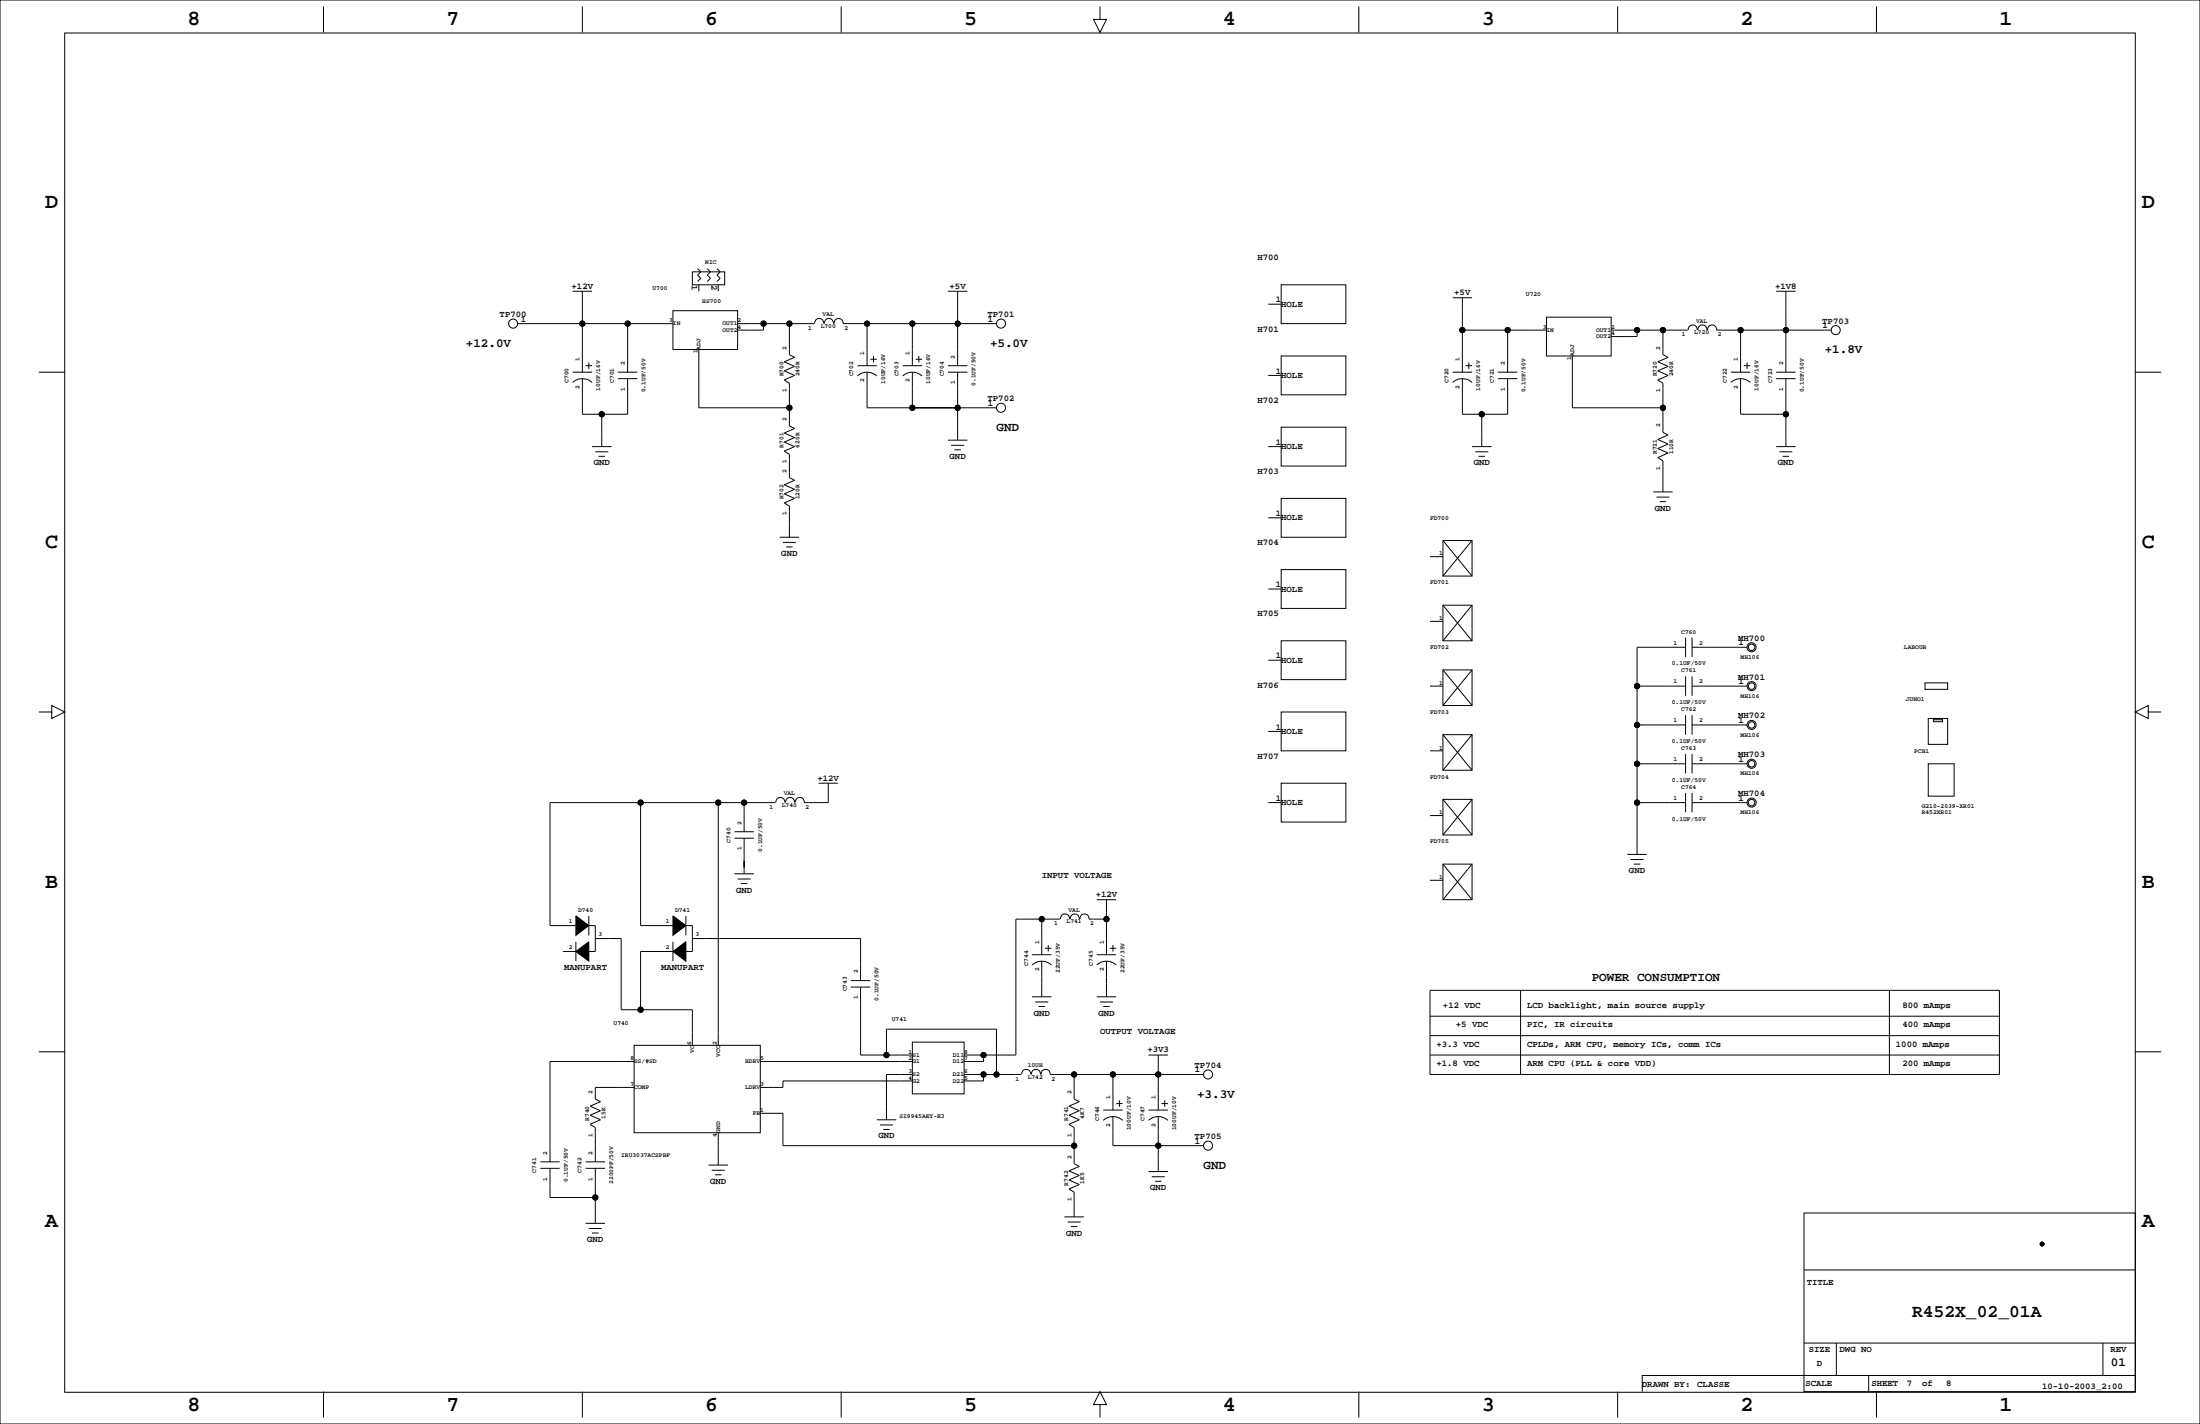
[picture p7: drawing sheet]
<svg xmlns="http://www.w3.org/2000/svg" width="864mm" height="559mm" viewBox="0 0 864 559" stroke-linecap="round" stroke-linejoin="round" font-family="sans-serif">
<g fill="none" stroke="#000" stroke-width=".39">
<path d="M0 0h863.6v558.8h-863.6zM25.4 13h812.8v533.4h-812.8zM127 2.5v10.2M228.6 2.5v10.2M330.2 2.5v10.2M431.8 2.5v5.1h2.5l-2.5 5.1-2.5-5.1h2.5M533.4 2.5v10.2M635 2.5v10.2M736.6 2.5v10.2M224.8 114.3h7.6M228.6 114.3v31.8M271.8 106.7h12.7v5.1h-12.7z"/>
<path d="M273.8 105.4l1.3 1.3-1.3 1.2 1.3 1.3-1.3 1.3M274.3 111.8v2.5M277.6 105.4l1.3 1.3-1.3 1.2 1.3 1.3-1.3 1.3M281.4 105.4l1.3 1.3-1.3 1.2 1.3 1.3-1.3 1.3M281.9 111.8v2.5M372.1 114.3h7.6M375.9 114.3v29.2M497.8 119.4h5.1M502.9 111.8h25.4v15.2h-25.4zM570.2 116.8h7.6M574 116.8v29.3M697.2 114.3h7.6"/>
<path d="M701 114.3v31.8M198.1 127h.1M199.4 127h.1M200.7 129.5h.1M201.9 128.3h.1M201.9 127h.1M203.2 127h61M246.4 127v19.1M264.2 121.9h25.4v15.3h-25.4zM274.3 137.2v22.8h35.6M289.6 127h29.9M299.7 127v2.5h-10.1"/>
<path d="M309.9 127v12.2l2 1-4.1 1.8 4.1 1.8-4.1 1.7 4.1 1.8-4.1 1.8 2.1 1.3v16.7l2 1-4.1 1.8 4.1 1.8-4.1 1.8 4.1 1.8-4.1 1.7 2.1 1.3v9.2l2 1-4.1 1.7 4.1 1.8-4.1 1.8 4.1 1.8-4.1 1.8 2.1 1.2v12.2M319.8 127a1.78 1.78 0 0 1 1.8-2 1.78 1.78 0 0 1 1.7 2M323.6 127a1.78 1.78 0 0 1 1.8-2 1.78 1.78 0 0 1 1.7 2M327.4 127a1.78 1.78 0 0 1 1.8-2 1.78 1.78 0 0 1 1.7 2h60.3M340.4 127v16.5M342.9 139.7v2.5M358.1 127v16.5M360.7 139.7v2.5M392.4 128.3h.1M392.4 127h.1M393.7 129.5h.1M395 127h.1"/>
<path d="M396.2 127h.1M502.9 139.7h25.4v15.2h-25.4zM574 129.5h33.1M591.8 129.5v16.6M607.1 124.5h25.4v15.2h-25.4zM617.2 139.7v20.3h35.6M632.5 129.5h29.9M642.6 129.5v2.6h-10.1M652.8 129.5v9.7l2 1-4.1 1.8 4.1 1.8-4.1 1.7 4.1 1.8-4.1 1.8 2.1 1.3v19.3l2 1-4.1 1.8 4.1 1.7-4.1 1.8 4.1 1.8-4.1 1.8 2.1 1.2v12.2M662.7 129.5a1.78 1.78 0 0 1 1.8-2 1.78 1.78 0 0 1 1.7 2M666.5 129.5a1.78 1.78 0 0 1 1.8-2 1.78 1.78 0 0 1 1.7 2M670.3 129.5a1.78 1.78 0 0 1 1.8-2 1.78 1.78 0 0 1 1.7 2"/>
<path d="M673.9 129.5h44.9M683.3 129.5v16.6M720.1 130.8h.1M720.1 129.5h.1M721.4 132.1h.1M722.6 129.5h.1M723.9 129.5h.1M15.2 146.1h10.2M224.8 150.1a5.6 5.6 0 0 1 7.6 0M224.8 146.1h7.6M228.6 148.6v14h17.8v-14M229.9 143.5h2.5"/>
<path d="M231.1 142.2v2.6M242.6 148.6h7.6M242.6 146.1h7.6M336.5 147.6a5.6 5.6 0 0 1 7.7 0M336.5 143.5h7.7M340.4 146.1v13.9h50.8M341.6 141h2.6M354.3 147.6a5.6 5.6 0 0 1 7.7 0M354.3 143.5h7.6M358.1 146.1v13.9M359.4 141h2.5M372.1 146.1h7.6"/>
<path d="M372.1 143.5h7.6M375.9 146.1v26.6M497.8 147.3h5.1M570.2 150.1a5.6 5.6 0 0 1 7.7 0M570.2 146.1h7.6M574 148.6v14h17.8v-14M575.3 143.5h2.5M576.6 142.2v2.6M588 148.6h7.6M588 146.1h7.6M679.4 150.1a5.6 5.6 0 0 1 7.7 0M679.4 146.1h7.7"/>
<path d="M683.3 148.6v14h17.7M684.5 143.5h2.6M685.8 142.2v2.6M697.2 148.6h7.6M697.2 146.1h7.6M701 148.6v26.7M838.2 146.1h10.2M232.4 175.3h7.6M233.7 177.3h5.1M234.9 179.1h2.6M236.2 162.6v12.7M372.1 172.7h7.6"/>
<path d="M373.4 174.8h5.1M374.6 176.5h2.6M392.4 161.3h.1M392.4 160h.1M393.7 162.6h.1M395 160h.1M396.2 160h.1M497.8 175.3h5.1M502.9 167.6h25.4v15.3h-25.4zM577.8 175.3h7.7M579.1 177.3h5.1M580.4 179.1h2.5"/>
<path d="M581.7 162.6v12.7M697.2 175.3h7.6M698.5 177.3h5.1M699.8 179.1h2.5M502.9 195.6h25.4v15.2h-25.4zM649 193h7.6M650.2 195.1h5.1M651.5 196.8h2.5M306.1 210.8h7.6M307.3 212.9h5.1M308.6 214.6h2.5M497.8 203.2h5.1"/>
<path d="M561.3 218.4h5.1M566.4 212.1h11.4v14h-11.4zM566.4 212.1l11.4 14M577.8 212.1l-11.4 14M497.8 231.1h5.1M502.9 223.5h25.4v15.3h-25.4zM566.4 237.5h11.4v14h-11.4zM566.4 237.5l11.4 14M577.8 237.5l-11.4 14M497.8 259.1h5.1M502.9 251.5h25.4v15.2h-25.4zM561.3 243.8h5.1"/>
<path d="M661.7 254h-19.1v81.3M661.7 250.2v7.6M664.2 254h21.6M664.2 250.2v7.6M687.1 255.3h.1M687.1 254h.1M688.3 256.5h.1M689.6 254h.1M690.9 254h.1M15.2 279.4h5.1v-2.5l5.1 2.5-5.1 2.5v-2.5M502.9 279.4h25.4v15.2h-25.4zM561.3 269.2h5.1"/>
<path d="M566.4 262.9h11.4v14h-11.4zM566.4 262.9l11.4 14M577.8 262.9l-11.4 14M642.6 269.2h19.1M661.7 265.4v7.6M664.2 269.2h21.6M664.2 265.4v7.6M687.1 270.5h.1M687.1 269.2h.1M688.3 271.8h.1M689.6 269.2h.1M690.9 269.2h.1"/>
<path d="M755.6 268h8.9v2.5h-8.9zM843.3 279.4v-2.5l-5.1 2.5 5.1 2.5v-2.5h5.1M497.8 287h5.1M561.3 294.6h5.1M566.4 288.3h11.4v14h-11.4zM566.4 288.3l11.4 14M577.8 288.3l-11.4 14M642.6 299.7h19.1M642.6 284.5h19.1M661.7 280.7v7.6M661.7 295.9v7.6M664.2 299.7h21.6"/>
<path d="M664.2 284.5h21.6M664.2 280.7v7.6M664.2 295.9v7.6M687.1 299.7h.1M687.1 285.8h.1M687.1 284.5h.1M688.3 287h.1M689.6 299.7h.1M689.6 284.5h.1M690.9 299.7h.1M690.9 284.5h.1M756.9 281.9h7.6v10.2h-7.6z"/>
<path d="M756.9 299.7h10.2v12.7h-10.2zM759 281.9h3.5v1.3h-3.5zM759 282.4h3.5M251.5 315v48.2h12.7M281.9 315v95.2M292.1 315v11.4M304.3 315h-88.4v48.2h10.2M304.6 314.9a1.78 1.78 0 0 1 1.7-2 1.78 1.78 0 0 1 1.8 2.1M308.4 314.9a1.78 1.78 0 0 1 1.7-2 1.78 1.78 0 0 1 1.8 2.1M321.3 307.3h7.6M325.1 307.3v7.7h-9.4a1.78 1.78 0 0 0-1.7-2.1 1.78 1.78 0 0 0-1.8 2M497.8 315h5.1"/>
<path d="M502.9 307.3h25.4v15.3h-25.4zM566.4 313.7h11.4v14h-11.4zM566.4 313.7l11.4 14M577.8 313.7l-11.4 14M642.6 315h19.1M661.7 311.1v7.7M664.2 315h21.6M664.2 311.1v7.7M687.1 316.2h.1M687.1 315h.1M687.1 301h.1M688.3 317.5h.1"/>
<path d="M688.3 302.3h.1M689.6 315h.1M690.9 315h.1M288.3 328.9h7.6M288.3 326.4h7.6M292.1 328.9v14M561.3 320h5.1M566.4 339.1h11.4v14h-11.4zM566.4 339.1l11.4 14M577.8 339.1l-11.4 14M638.8 335.3h7.6M640.1 337.3h5.1"/>
<path d="M641.3 339.1h2.6M231.1 359.4v7.6M269.2 359.4v7.6M288.3 342.9h7.6M289.6 344.9h5M290.8 346.7h2.6M430.5 353.1h7.6M434.3 353.1v21.5M561.3 345.4h5.1M221 373.4h5.1M226.1 369.6v7.6M231.1 363.2h2.6v10.2h-2.6"/>
<path d="M233.7 368.3h10.1v27.9h28v14M264.2 373.4h-12.7v22.8M264.2 369.6v7.6M269.2 363.2h2.6v10.2h-2.6M271.8 368.3h66v16.5M405.1 378.7a5.6 5.6 0 0 1 7.7 0M405.1 374.6h7.6M408.9 360.7v13.9M408.9 377.2v14M410.2 372.1h2.5M411.5 370.8v2.6M416.1 360.7h-17.3v53.3h-20.3"/>
<path d="M416.3 360.6a1.78 1.78 0 0 1 1.8-2 1.78 1.78 0 0 1 1.7 2.1M420.1 360.6a1.78 1.78 0 0 1 1.8-2 1.78 1.78 0 0 1 1.8 2.1M423.9 360.6a1.78 1.78 0 0 1 1.8-2 1.78 1.78 0 0 1 1.8 2.1h6.8M430.5 378.7a5.6 5.6 0 0 1 7.7 0M430.5 374.6h7.6M434.3 377.2v14M435.6 372.1h2.5M436.9 370.8v2.6M334 387.3h7.6M334 384.8h7.6M337.8 387.3v26.7h20.3M405.1 391.2h7.6"/>
<path d="M406.4 393.2h5.1M407.7 395h2.5M430.5 391.2h7.6M431.8 393.2h5.1M433.1 395h2.5M561.3 388.6h223.6v33h-223.6zM561.3 398.8h223.6M596.9 388.6v33M741.7 388.6v33M15.2 412.8h10.2M248.9 410.2h49.5v34.3h-49.5zM248.9 416.6h-33v39.3"/>
<path d="M298.4 416.6h59.7M348 414v-10.1h43.2v17.7M358.1 408.9h20.4v20.4h-20.4zM386.1 414v2.6h-7.6M450.8 414h7.7M454.7 414v21.6M561.3 414h223.6M561.3 406.4h223.6M838.2 412.8h10.2M248.9 426.7h-15.2v4.6l2 1-4.1 1.8 4.1 1.8-4.1 1.7 4.1 1.8-4.1 1.8 2.1 1.3v13.4M298.4 436.9h8.9v12.7h114.3M344.2 439.4h7.6"/>
<path d="M358.1 421.6h-10.1v17.8M358.1 424.2h-50.8v2.5h-8.9M378.5 421.6h22.3M386.1 421.6v2.6h-7.6M401.1 421.6a1.78 1.78 0 0 1 1.8-2 1.78 1.78 0 0 1 1.7 2M404.9 421.6a1.78 1.78 0 0 1 1.8-2 1.78 1.78 0 0 1 1.7 2M408.7 421.6a1.78 1.78 0 0 1 1.8-2 1.78 1.78 0 0 1 1.7 2h60.2M421.6 421.6v9.7l2.1 1-4.1 1.8 4.1 1.8-4.1 1.7 4.1 1.8-4.1 1.8 2 1.3v14.2l2.1 1-4.1 1.8 4.1 1.8-4.1 1.7 4.1 1.8-4.1 1.8 2 1.3v9.6M433.1 439.7a5.6 5.6 0 0 1 7.6 0M433.1 435.6h7.6M436.9 438.1v11.5h35.5M436.9 421.6v14"/>
<path d="M438.1 433.1h2.6M439.4 431.8v2.5M450.8 439.7a5.6 5.6 0 0 1 7.7 0M450.8 435.6h7.7M454.7 438.1v21.6M455.9 433.1h2.6M457.2 431.8v2.5M473.7 422.9h.1M473.7 421.6h.1M475 424.2h.1M476.2 421.6h.1M477.5 421.6h.1"/>
<path d="M212.1 458.5h7.6M212.1 455.9h7.6M215.9 458.5v11.4h17.8M229.9 458.5h7.6M229.9 455.9h7.6M233.7 458.5v21.6M278.1 457.2h7.7M279.4 459.2h5.1M281.9 444.5v12.7M345.4 441.5h5.1M346.7 443.2h2.5M450.8 459.7h7.7"/>
<path d="M473.7 450.8h.1M473.7 449.6h.1M475 452.1h.1M476.2 449.6h.1M477.5 449.6h.1M280.7 461h2.5M417.8 477.5h7.6M419.1 479.6h5.1M452.1 461.8h5.1M453.4 463.5h2.5M708.2 476h130v70.1h-130zM229.9 480.1h7.6"/>
<path d="M231.1 482.1h5.1M232.4 483.9h2.5M420.4 481.3h2.5M708.2 498.3h130M708.2 527h130M720.9 527v12.8M733.6 539.8v6.3M825.5 527v12.8M838.2 539.8h-193.5v6.3M127 546.1v10.2M228.6 546.1v10.2M330.2 546.1v10.2"/>
<path d="M431.8 551.2h2.5l-2.5-5.1-2.5 5.1h2.5v5.1M533.4 546.1v10.2M635 546.1v10.2M736.6 546.1v10.2"/>
<circle cx="201.4" cy="127" r="1.78"/>
<circle cx="228.6" cy="127" r="1.02"/>
<circle cx="246.4" cy="127" r="1.02"/>
<circle cx="299.7" cy="127" r="1.02"/>
<circle cx="309.9" cy="127" r="1.02"/>
<circle cx="340.4" cy="127" r="1.02"/>
<circle cx="358.1" cy="127" r="1.02"/>
<circle cx="375.9" cy="127" r="1.02"/>
<circle cx="392.9" cy="127" r="1.78"/>
<circle cx="574" cy="129.5" r="1.02"/>
<circle cx="591.8" cy="129.5" r="1.02"/>
<circle cx="642.6" cy="129.5" r="1.02"/>
<circle cx="652.8" cy="129.5" r="1.02"/>
<circle cx="683.3" cy="129.5" r="1.02"/>
<circle cx="701" cy="129.5" r="1.02"/>
<circle cx="720.6" cy="129.5" r="1.78"/>
<circle cx="236.2" cy="162.6" r="1.02"/>
<circle cx="309.9" cy="160" r="1.02"/>
<circle cx="358.1" cy="160" r="1.02"/>
<circle cx="375.9" cy="160" r="1.02"/>
<circle cx="392.9" cy="160" r="1.78"/>
<circle cx="581.7" cy="162.6" r="1.02"/>
<circle cx="652.8" cy="160" r="1.02"/>
<circle cx="701" cy="162.6" r="1.02"/>
<circle cx="687.6" cy="254" r="1.78"/>
<circle cx="687.6" cy="254" r="1.27"/>
<circle cx="642.6" cy="269.2" r="1.02"/>
<circle cx="687.6" cy="269.2" r="1.78"/>
<circle cx="687.6" cy="269.2" r="1.27"/>
<circle cx="642.6" cy="299.7" r="1.02"/>
<circle cx="642.6" cy="284.5" r="1.02"/>
<circle cx="687.6" cy="284.5" r="1.78"/>
<circle cx="687.6" cy="299.7" r="1.78"/>
<circle cx="687.6" cy="284.5" r="1.27"/>
<circle cx="687.6" cy="299.7" r="1.27"/>
<circle cx="251.5" cy="315" r="1.02"/>
<circle cx="281.9" cy="315" r="1.02"/>
<circle cx="292.1" cy="315" r="1.02"/>
<circle cx="642.6" cy="315" r="1.02"/>
<circle cx="687.6" cy="315" r="1.78"/>
<circle cx="687.6" cy="315" r="1.27"/>
<circle cx="408.9" cy="360.7" r="1.02"/>
<circle cx="434.3" cy="360.7" r="1.02"/>
<circle cx="251.5" cy="396.2" r="1.02"/>
<circle cx="348" cy="414" r="1.02"/>
<circle cx="386.1" cy="414" r="1.02"/>
<circle cx="386.1" cy="421.6" r="1.02"/>
<circle cx="391.2" cy="421.6" r="1.02"/>
<circle cx="421.6" cy="421.6" r="1.02"/>
<circle cx="436.9" cy="421.6" r="1.02"/>
<circle cx="454.7" cy="421.6" r="1.02"/>
<circle cx="474.2" cy="421.6" r="1.78"/>
<circle cx="421.6" cy="449.6" r="1.02"/>
<circle cx="454.7" cy="449.6" r="1.02"/>
<circle cx="474.2" cy="449.6" r="1.78"/>
<circle cx="233.7" cy="469.9" r="1.02"/>
<circle cx="801.6" cy="488.2" r=".76"/>
</g>
<g fill="#000" stroke="#000" stroke-width=".39">
<path d="M226.1 359.4l5 3.8-5 3.8z" fill-rule="evenodd"/>
<path d="M264.2 359.4l5 3.8-5 3.8z" fill-rule="evenodd"/>
<path d="M226.1 373.4l5-3.8v7.6z" fill-rule="evenodd"/>
<path d="M264.2 373.4l5-3.8v7.6z" fill-rule="evenodd"/>
<circle cx="228.6" cy="127" r="1.02"/>
<circle cx="246.4" cy="127" r="1.02"/>
<circle cx="299.7" cy="127" r="1.02"/>
<circle cx="309.9" cy="127" r="1.02"/>
<circle cx="340.4" cy="127" r="1.02"/>
<circle cx="358.1" cy="127" r="1.02"/>
<circle cx="375.9" cy="127" r="1.02"/>
<circle cx="574" cy="129.5" r="1.02"/>
<circle cx="591.8" cy="129.5" r="1.02"/>
<circle cx="642.6" cy="129.5" r="1.02"/>
<circle cx="652.8" cy="129.5" r="1.02"/>
<circle cx="683.3" cy="129.5" r="1.02"/>
<circle cx="701" cy="129.5" r="1.02"/>
<circle cx="236.2" cy="162.6" r="1.02"/>
<circle cx="309.9" cy="160" r="1.02"/>
<circle cx="358.1" cy="160" r="1.02"/>
<circle cx="375.9" cy="160" r="1.02"/>
<circle cx="581.7" cy="162.6" r="1.02"/>
<circle cx="652.8" cy="160" r="1.02"/>
<circle cx="701" cy="162.6" r="1.02"/>
<circle cx="642.6" cy="269.2" r="1.02"/>
<circle cx="642.6" cy="299.7" r="1.02"/>
<circle cx="642.6" cy="284.5" r="1.02"/>
<circle cx="251.5" cy="315" r="1.02"/>
<circle cx="281.9" cy="315" r="1.02"/>
<circle cx="292.1" cy="315" r="1.02"/>
<circle cx="642.6" cy="315" r="1.02"/>
<circle cx="408.9" cy="360.7" r="1.02"/>
<circle cx="434.3" cy="360.7" r="1.02"/>
<circle cx="251.5" cy="396.2" r="1.02"/>
<circle cx="348" cy="414" r="1.02"/>
<circle cx="386.1" cy="414" r="1.02"/>
<circle cx="386.1" cy="421.6" r="1.02"/>
<circle cx="391.2" cy="421.6" r="1.02"/>
<circle cx="421.6" cy="421.6" r="1.02"/>
<circle cx="436.9" cy="421.6" r="1.02"/>
<circle cx="454.7" cy="421.6" r="1.02"/>
<circle cx="421.6" cy="449.6" r="1.02"/>
<circle cx="454.7" cy="449.6" r="1.02"/>
<circle cx="233.7" cy="469.9" r="1.02"/>
<circle cx="801.6" cy="488.2" r=".76"/>
</g>
<g font-size="8.5">
<text x="73.7" y="10">8</text>
<text x="175.3" y="10">7</text>
<text x="276.9" y="10">6</text>
<text x="378.5" y="10">5</text>
<text x="480.1" y="10">4</text>
<text x="581.7" y="10">3</text>
<text x="683.3" y="10">2</text>
<text x="784.9" y="10">1</text>
<text x="17.8" y="81.6">D</text>
<text x="840.7" y="81.6">D</text>
<text x="17.8" y="215">C</text>
<text x="840.7" y="215">C</text>
<text x="17.8" y="348.3">B</text>
<text x="840.7" y="348.3">B</text>
<text x="17.8" y="481.7">A</text>
<text x="840.7" y="481.7">A</text>
<text x="73.7" y="553.8">8</text>
<text x="175.3" y="553.8">7</text>
<text x="276.9" y="553.8">6</text>
<text x="378.5" y="553.8">5</text>
<text x="480.1" y="553.8">4</text>
<text x="581.7" y="553.8">3</text>
<text x="683.3" y="553.8">2</text>
<text x="784.9" y="553.8">1</text>
</g>
<text font-size="7.1" x="750.6" y="517">R452X_02_01A</text>
<g font-size="4.9">
<text x="182.9" y="136.2">+12.0V</text>
<text x="388.6" y="136.2">+5.0V</text>
<text x="716.3" y="138.7">+1.8V</text>
<text x="391.2" y="169.2">GND</text>
<text x="624.8" y="385.1">POWER CONSUMPTION</text>
<text x="469.9" y="430.8">+3.3V</text>
<text x="472.4" y="458.7">GND</text>
<text x="828.6" y="536.1">01</text>
</g>
<g font-size="3.5">
<text x="493.6" y="102.1">H700</text>
<text x="224.4" y="113.3">+12V</text>
<text x="271.6" y="111.8" transform="rotate(90 271.6 111.8)">1</text>
<text x="279.2" y="111.8" transform="rotate(90 279.2 111.8)">2</text>
<text x="372.7" y="113.3">+5V</text>
<text x="696.8" y="113.3">+1V8</text>
<text x="500.8" y="118.7">1</text>
<text x="570.9" y="115.8">+5V</text>
<text x="196.1" y="124.4">TP700</text>
<text x="387.6" y="124.4">TP701</text>
<text x="502.9" y="120.4">HOLE</text>
<text x="204.5" y="126.2">1</text>
<text x="387.8" y="126.2">1</text>
<text x="493.6" y="130.1">H701</text>
<text x="715.3" y="127">TP703</text>
<text x="715.4" y="128.8">1</text>
<text x="500.8" y="146.6">1</text>
<text x="502.9" y="148.3">HOLE</text>
<text x="387.6" y="157.5">TP702</text>
<text x="387.8" y="159.2">1</text>
<text x="493.6" y="158">H702</text>
<text x="500.8" y="174.5">1</text>
<text x="502.9" y="176.3">HOLE</text>
<text x="233" y="182.6">GND</text>
<text x="372.7" y="180.1">GND</text>
<text x="493.6" y="186">H703</text>
<text x="578.5" y="182.6">GND</text>
<text x="697.9" y="182.6">GND</text>
<text x="500.8" y="202.5">1</text>
<text x="649.6" y="200.4">GND</text>
<text x="502.9" y="204.2">HOLE</text>
<text x="493.6" y="213.9">H704</text>
<text x="306.7" y="218.2">GND</text>
<text x="500.8" y="230.4">1</text>
<text x="502.9" y="232.1">HOLE</text>
<text x="493.6" y="241.8">H705</text>
<text x="682.3" y="251.4">MH700</text>
<text x="682.4" y="253.2">1</text>
<text x="500.8" y="258.4">1</text>
<text x="502.9" y="260.1">HOLE</text>
<text x="493.6" y="269.8">H706</text>
<text x="682.3" y="266.7">MH701</text>
<text x="682.4" y="268.5">1</text>
<text x="682.3" y="281.9">MH702</text>
<text x="500.8" y="286.3">1</text>
<text x="682.4" y="283.7">1</text>
<text x="502.9" y="288">HOLE</text>
<text x="493.6" y="297.7">H707</text>
<text x="682.3" y="297.2">MH703</text>
<text x="682.4" y="298.9">1</text>
<text x="320.9" y="306.3">+12V</text>
<text x="500.8" y="314.2">1</text>
<text x="502.9" y="316">HOLE</text>
<text x="682.3" y="312.4">MH704</text>
<text x="682.4" y="314.2">1</text>
<text x="408.9" y="344.7">INPUT VOLTAGE</text>
<text x="639.4" y="342.6">GND</text>
<text x="288.9" y="350.2">GND</text>
<text x="430.1" y="352">+12V</text>
<text x="221.4" y="380.7">MANUPART</text>
<text x="259.5" y="380.7">MANUPART</text>
<text x="566.4" y="395.5">+12 VDC</text>
<text x="599.4" y="395.5">LCD backlight, main source supply</text>
<text x="746.8" y="395.5">800 mAmps</text>
<text x="405.8" y="398.5">GND</text>
<text x="431.2" y="398.5">GND</text>
<text x="431.8" y="405.7">OUTPUT VOLTAGE</text>
<text x="571.5" y="403.1">+5 VDC</text>
<text x="599.4" y="403.1">PIC, IR circuits</text>
<text x="746.8" y="403.1">400 mAmps</text>
<text x="450.4" y="413">+3V3</text>
<text x="563.9" y="410.8">+3.3 VDC</text>
<text x="599.4" y="410.8">CPLDs, ARM CPU, memory ICs, comm ICs</text>
<text x="744.2" y="410.8">1000 mAmps</text>
<text x="468.9" y="419.1">TP704</text>
<text x="563.9" y="418.4">+1.8 VDC</text>
<text x="599.4" y="418.4">ARM CPU (PLL &amp; core VDD)</text>
<text x="746.8" y="418.4">200 mAmps</text>
<text x="469.1" y="420.9">1</text>
<text x="344.8" y="446.8">GND</text>
<text x="468.9" y="447">TP705</text>
<text x="469.1" y="448.8">1</text>
<text x="278.8" y="464.5">GND</text>
<text x="451.5" y="467.1">GND</text>
<text x="418.5" y="484.9">GND</text>
<text x="230.5" y="487.4">GND</text>
<text x="709.2" y="504.2">TITLE</text>
<text x="710" y="530.6">SIZE</text>
<text x="722.1" y="530.6">DWG NO</text>
<text x="828.4" y="530.6">REV</text>
<text x="713.2" y="536.2">D</text>
<text x="644.5" y="544.3">DRAWN BY:</text>
<text x="666.2" y="544.4">CLASSE</text>
<text x="708.7" y="544">SCALE</text>
<text x="734.6" y="544">SHEET</text>
<text x="748.5" y="544">7</text>
<text x="754.5" y="544">of</text>
<text x="764" y="544">8</text>
<text x="801.6" y="544.9">10-10-2003_2:00</text>
</g>
<g font-size="2.5">
<text x="276.9" y="103.6">NIC</text>
<text x="256.1" y="113.8">U700</text>
<text x="275.7" y="118.9">HS700</text>
<text x="599" y="116.3">U720</text>
<text x="322.9" y="124.1">VAL</text>
<text x="262.7" y="126.5">3</text>
<text x="264.2" y="127.7">IN</text>
<text x="283.6" y="130.2">OUT2</text>
<text x="283.6" y="127.7">OUT1</text>
<text x="289.6" y="129">4</text>
<text x="289.6" y="126.5">2</text>
<text x="317.3" y="129.5">1</text>
<text x="322.2" y="128.7">L700</text>
<text x="331.5" y="129.5">2</text>
<text x="605.6" y="129">3</text>
<text x="607.1" y="130.2">IN</text>
<text x="626.5" y="130.2">OUT1</text>
<text x="632.5" y="129">2</text>
<text x="632.5" y="131.6">4</text>
<text x="665.1" y="131.2">L720</text>
<text x="665.8" y="126.7">VAL</text>
<text x="275" y="137.2" transform="rotate(-90 275 137.2)">ADJ</text>
<text x="308.8" y="137.2" transform="rotate(-90 308.8 137.2)">2</text>
<text x="626.5" y="132.8">OUT2</text>
<text x="651.7" y="137.2" transform="rotate(-90 651.7 137.2)">2</text>
<text x="660.2" y="132">1</text>
<text x="674.4" y="132">2</text>
<text x="227.5" y="141.7" transform="rotate(-90 227.5 141.7)">1</text>
<text x="245.3" y="143.3" transform="rotate(-90 245.3 143.3)">2</text>
<text x="273.8" y="138.6" transform="rotate(-90 273.8 138.6)">1</text>
<text x="339.3" y="139.2" transform="rotate(-90 339.3 139.2)">1</text>
<text x="357.1" y="139.2" transform="rotate(-90 357.1 139.2)">1</text>
<text x="374.8" y="140.7" transform="rotate(-90 374.8 140.7)">2</text>
<text x="573" y="141.7" transform="rotate(-90 573 141.7)">1</text>
<text x="590.7" y="143.3" transform="rotate(-90 590.7 143.3)">2</text>
<text x="616.7" y="141.2" transform="rotate(-90 616.7 141.2)">1</text>
<text x="617.9" y="139.7" transform="rotate(-90 617.9 139.7)">ADJ</text>
<text x="682.2" y="141.7" transform="rotate(-90 682.2 141.7)">1</text>
<text x="700" y="143.3" transform="rotate(-90 700 143.3)">2</text>
<text x="307.5" y="147.7" transform="rotate(-90 307.5 147.7)">R700</text>
<text x="313.9" y="147.7" transform="rotate(-90 313.9 147.7)">240R</text>
<text x="335" y="147.7" transform="rotate(-90 335 147.7)">C702</text>
<text x="352.7" y="147.7" transform="rotate(-90 352.7 147.7)">C703</text>
<text x="370.5" y="147.7" transform="rotate(-90 370.5 147.7)">C704</text>
<text x="650.4" y="147.7" transform="rotate(-90 650.4 147.7)">R720</text>
<text x="656.8" y="147.7" transform="rotate(-90 656.8 147.7)">240R</text>
<text x="223.2" y="150.3" transform="rotate(-90 223.2 150.3)">C700</text>
<text x="227.5" y="152.6" transform="rotate(-90 227.5 152.6)">2</text>
<text x="235.6" y="153.2" transform="rotate(-90 235.6 153.2)">10UF/16V</text>
<text x="241" y="150.3" transform="rotate(-90 241 150.3)">C701</text>
<text x="245.3" y="153.4" transform="rotate(-90 245.3 153.4)">1</text>
<text x="253.4" y="154" transform="rotate(-90 253.4 154)">0.1UF/50V</text>
<text x="308.8" y="153.9" transform="rotate(-90 308.8 153.9)">1</text>
<text x="339.3" y="150.1" transform="rotate(-90 339.3 150.1)">2</text>
<text x="347.4" y="150.7" transform="rotate(-90 347.4 150.7)">10UF/16V</text>
<text x="357.1" y="150.1" transform="rotate(-90 357.1 150.1)">2</text>
<text x="365.2" y="150.7" transform="rotate(-90 365.2 150.7)">10UF/16V</text>
<text x="374.8" y="150.8" transform="rotate(-90 374.8 150.8)">1</text>
<text x="383" y="151.4" transform="rotate(-90 383 151.4)">0.1UF/50V</text>
<text x="568.6" y="150.3" transform="rotate(-90 568.6 150.3)">C720</text>
<text x="573" y="152.6" transform="rotate(-90 573 152.6)">2</text>
<text x="581.1" y="153.2" transform="rotate(-90 581.1 153.2)">10UF/16V</text>
<text x="586.4" y="150.3" transform="rotate(-90 586.4 150.3)">C721</text>
<text x="590.7" y="153.4" transform="rotate(-90 590.7 153.4)">1</text>
<text x="598.9" y="154" transform="rotate(-90 598.9 154)">0.1UF/50V</text>
<text x="651.7" y="153.9" transform="rotate(-90 651.7 153.9)">1</text>
<text x="677.9" y="150.3" transform="rotate(-90 677.9 150.3)">C722</text>
<text x="682.2" y="152.6" transform="rotate(-90 682.2 152.6)">2</text>
<text x="690.3" y="153.2" transform="rotate(-90 690.3 153.2)">10UF/16V</text>
<text x="695.6" y="150.3" transform="rotate(-90 695.6 150.3)">C723</text>
<text x="700" y="153.4" transform="rotate(-90 700 153.4)">1</text>
<text x="708.1" y="154" transform="rotate(-90 708.1 154)">0.1UF/50V</text>
<text x="308.8" y="165.1" transform="rotate(-90 308.8 165.1)">2</text>
<text x="651.7" y="167.6" transform="rotate(-90 651.7 167.6)">2</text>
<text x="307.5" y="175.7" transform="rotate(-90 307.5 175.7)">R701</text>
<text x="313.9" y="175.7" transform="rotate(-90 313.9 175.7)">620R</text>
<text x="650.4" y="178.2" transform="rotate(-90 650.4 178.2)">R721</text>
<text x="656.8" y="178.2" transform="rotate(-90 656.8 178.2)">110R</text>
<text x="308.8" y="185.4" transform="rotate(-90 308.8 185.4)">2</text>
<text x="308.8" y="181.8" transform="rotate(-90 308.8 181.8)">1</text>
<text x="651.7" y="184.4" transform="rotate(-90 651.7 184.4)">1</text>
<text x="307.5" y="196" transform="rotate(-90 307.5 196)">R702</text>
<text x="313.9" y="196" transform="rotate(-90 313.9 196)">120R</text>
<text x="308.8" y="202.1" transform="rotate(-90 308.8 202.1)">1</text>
<text x="561.3" y="204">FD700</text>
<text x="564.9" y="217.9">1</text>
<text x="561.3" y="229.4">FD701</text>
<text x="564.9" y="243.3">1</text>
<text x="660" y="248.6">C760</text>
<text x="561.3" y="254.8">FD702</text>
<text x="656.9" y="252.9">1</text>
<text x="667" y="252.9">2</text>
<text x="747.4" y="254.8">LABOUR</text>
<text x="656.3" y="261">0.1UF/50V</text>
<text x="660" y="263.8">C761</text>
<text x="683.3" y="258.6">MH106</text>
<text x="564.9" y="268.7">1</text>
<text x="656.9" y="268.2">1</text>
<text x="667" y="268.2">2</text>
<text x="683.3" y="273.8">MH106</text>
<text x="748.1" y="275.1">JUNO1</text>
<text x="561.3" y="280.2">FD703</text>
<text x="656.3" y="276.3">0.1UF/50V</text>
<text x="660" y="279.1">C762</text>
<text x="656.9" y="283.4">1</text>
<text x="667" y="283.4">2</text>
<text x="656.3" y="291.5">0.1UF/50V</text>
<text x="683.3" y="289.1">MH106</text>
<text x="564.9" y="294.1">1</text>
<text x="656.9" y="298.6">1</text>
<text x="660" y="294.3">C763</text>
<text x="667" y="298.6">2</text>
<text x="751.4" y="295.4">PCB1</text>
<text x="561.3" y="305.6">FD704</text>
<text x="683.3" y="304.3">MH106</text>
<text x="656.3" y="306.8">0.1UF/50V</text>
<text x="660" y="309.6">C764</text>
<text x="302" y="317.4">1</text>
<text x="306.9" y="316.7">L740</text>
<text x="307.7" y="312.1">VAL</text>
<text x="316.2" y="317.4">2</text>
<text x="656.9" y="313.9">1</text>
<text x="667" y="313.9">2</text>
<text x="754.4" y="317">G210-2039-XR01</text>
<text x="291" y="323.6" transform="rotate(-90 291 323.6)">2</text>
<text x="564.9" y="319.5">1</text>
<text x="656.3" y="322">0.1UF/50V</text>
<text x="683.3" y="319.5">MH106</text>
<text x="754.4" y="319.5">R452XR01</text>
<text x="286.7" y="330.6" transform="rotate(-90 286.7 330.6)">C740</text>
<text x="291" y="333.7" transform="rotate(-90 291 333.7)">1</text>
<text x="299.1" y="334.3" transform="rotate(-90 299.1 334.3)">0.1UF/50V</text>
<text x="561.3" y="331">FD705</text>
<text x="564.9" y="344.9">1</text>
<text x="226.9" y="357.8">D740</text>
<text x="265" y="357.8">D741</text>
<text x="419.4" y="357.8">VAL</text>
<text x="223.3" y="362.1">1</text>
<text x="261.4" y="362.1">1</text>
<text x="413.8" y="363.2">1</text>
<text x="418.7" y="362.4">L741</text>
<text x="428" y="363.2">2</text>
<text x="234.9" y="367.2">3</text>
<text x="273.1" y="367.2">3</text>
<text x="407.9" y="370.3" transform="rotate(-90 407.9 370.3)">1</text>
<text x="433.3" y="370.3" transform="rotate(-90 433.3 370.3)">1</text>
<text x="223.3" y="372.3">2</text>
<text x="261.4" y="372.3">2</text>
<text x="336.7" y="382" transform="rotate(-90 336.7 382)">2</text>
<text x="403.5" y="378.9" transform="rotate(-90 403.5 378.9)">C744</text>
<text x="407.9" y="381.2" transform="rotate(-90 407.9 381.2)">2</text>
<text x="416" y="381.8" transform="rotate(-90 416 381.8)">22UF/35V</text>
<text x="428.9" y="378.9" transform="rotate(-90 428.9 378.9)">C745</text>
<text x="433.3" y="381.2" transform="rotate(-90 433.3 381.2)">2</text>
<text x="441.4" y="381.8" transform="rotate(-90 441.4 381.8)">22UF/35V</text>
<text x="332.4" y="389" transform="rotate(-90 332.4 389)">C743</text>
<text x="336.7" y="392.1" transform="rotate(-90 336.7 392.1)">1</text>
<text x="344.9" y="392.7" transform="rotate(-90 344.9 392.7)">0.1UF/50V</text>
<text x="350.1" y="400.8">U741</text>
<text x="240.9" y="402.1">U740</text>
<text x="271.3" y="410.2" transform="rotate(-90 271.3 410.2)">6</text>
<text x="272.5" y="413.2" transform="rotate(-90 272.5 413.2)">VC</text>
<text x="281.4" y="410.2" transform="rotate(-90 281.4 410.2)">2</text>
<text x="356.7" y="413.5">1</text>
<text x="378.5" y="413.5">8</text>
<text x="247.4" y="416.1">8</text>
<text x="248.9" y="417.3">SS/#SD</text>
<text x="282.6" y="414.7" transform="rotate(-90 282.6 414.7)">VCC</text>
<text x="292.5" y="417.3">HDRV</text>
<text x="298.5" y="416.1">5</text>
<text x="356.7" y="416.1">2</text>
<text x="358.1" y="417.3">G1</text>
<text x="358.1" y="414.7">S1</text>
<text x="374" y="417.3">D12</text>
<text x="374" y="414.7">D11</text>
<text x="378.5" y="416.1">7</text>
<text x="403.4" y="418.8">10UH</text>
<text x="356.7" y="423.7">4</text>
<text x="356.7" y="421.1">3</text>
<text x="358.1" y="424.9">G2</text>
<text x="358.1" y="422.3">S2</text>
<text x="374" y="422.3">D21</text>
<text x="374" y="424.9">D22</text>
<text x="378.5" y="421.1">6</text>
<text x="378.5" y="423.7">5</text>
<text x="398.6" y="424.1">1</text>
<text x="403.4" y="423.3">L742</text>
<text x="412.7" y="424.1">2</text>
<text x="232.6" y="429.3" transform="rotate(-90 232.6 429.3)">2</text>
<text x="247.4" y="426.2">7</text>
<text x="248.9" y="427.4">COMP</text>
<text x="292.5" y="427.4">LDRV</text>
<text x="298.5" y="426.2">3</text>
<text x="420.6" y="429.3" transform="rotate(-90 420.6 429.3)">2</text>
<text x="435.8" y="431.3" transform="rotate(-90 435.8 431.3)">1</text>
<text x="453.6" y="431.3" transform="rotate(-90 453.6 431.3)">1</text>
<text x="295.5" y="437.6">FB</text>
<text x="298.5" y="436.4">1</text>
<text x="231.3" y="439.8" transform="rotate(-90 231.3 439.8)">R740</text>
<text x="237.7" y="439.1" transform="rotate(-90 237.7 439.1)">15K</text>
<text x="353.1" y="438.9">SI9945AEY-E3</text>
<text x="419.3" y="439.8" transform="rotate(-90 419.3 439.8)">R741</text>
<text x="425.6" y="439.1" transform="rotate(-90 425.6 439.1)">4K7</text>
<text x="431.5" y="439.8" transform="rotate(-90 431.5 439.8)">C746</text>
<text x="435.8" y="442.2" transform="rotate(-90 435.8 442.2)">2</text>
<text x="443.9" y="443.5" transform="rotate(-90 443.9 443.5)">100UF/10V</text>
<text x="449.3" y="439.8" transform="rotate(-90 449.3 439.8)">C747</text>
<text x="453.6" y="442.2" transform="rotate(-90 453.6 442.2)">2</text>
<text x="461.7" y="443.5" transform="rotate(-90 461.7 443.5)">100UF/10V</text>
<text x="232.6" y="446" transform="rotate(-90 232.6 446)">1</text>
<text x="281.4" y="446" transform="rotate(-90 281.4 446)">4</text>
<text x="282.6" y="444.5" transform="rotate(-90 282.6 444.5)">GND</text>
<text x="420.6" y="446" transform="rotate(-90 420.6 446)">1</text>
<text x="214.8" y="453.1" transform="rotate(-90 214.8 453.1)">2</text>
<text x="232.6" y="453.1" transform="rotate(-90 232.6 453.1)">2</text>
<text x="243.8" y="454.2">IRU3037ACSPBF</text>
<text x="420.6" y="454.7" transform="rotate(-90 420.6 454.7)">2</text>
<text x="210.5" y="460.2" transform="rotate(-90 210.5 460.2)">C741</text>
<text x="228.3" y="460.2" transform="rotate(-90 228.3 460.2)">C742</text>
<text x="214.8" y="463.3" transform="rotate(-90 214.8 463.3)">1</text>
<text x="222.9" y="463.9" transform="rotate(-90 222.9 463.9)">0.1UF/50V</text>
<text x="232.6" y="463.3" transform="rotate(-90 232.6 463.3)">1</text>
<text x="240.7" y="464.6" transform="rotate(-90 240.7 464.6)">2200PF/50V</text>
<text x="419.3" y="465.2" transform="rotate(-90 419.3 465.2)">R742</text>
<text x="425.6" y="464.5" transform="rotate(-90 425.6 464.5)">1K5</text>
<text x="420.6" y="471.4" transform="rotate(-90 420.6 471.4)">1</text>
</g>
</svg>
